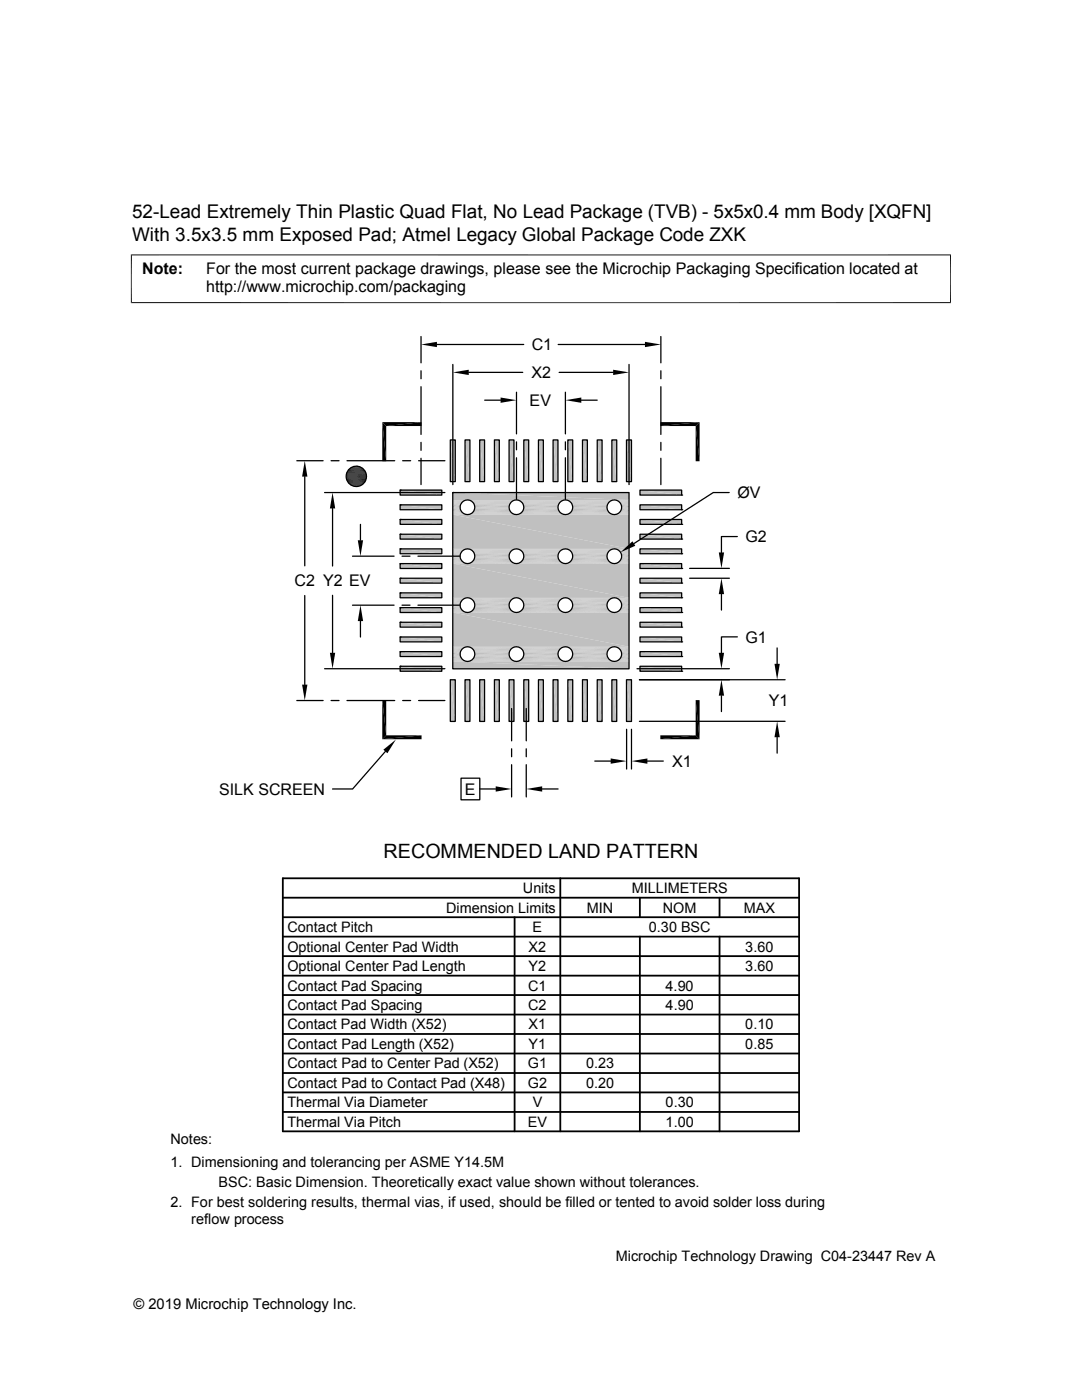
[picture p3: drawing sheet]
<svg xmlns="http://www.w3.org/2000/svg" width="216mm" height="279mm" viewBox="0 0 216 279" stroke-linecap="round" stroke-linejoin="round" font-family="sans-serif">
<g fill="#c0c0c0">
<path d="M125 87.8l1 8.3h-1z"/>
<path d="M125 87.8h1v8.3z"/>
<path d="M122.1 87.8l1 8.3h-1z"/>
<path d="M122.1 87.8h1v8.3z"/>
<path d="M119.2 87.8l.9 8.3h-.9z"/>
<path d="M119.2 87.8h.9v8.3z"/>
<path d="M116.2 87.8l1 8.3h-1z"/>
<path d="M116.2 87.8h1v8.3z"/>
<path d="M113.3 87.8l1 8.3h-1z"/>
<path d="M113.3 87.8h1v8.3z"/>
<path d="M110.4 87.8l.9 8.3h-.9z"/>
<path d="M110.4 87.8h.9v8.3z"/>
<path d="M107.4 87.8l1 8.3h-1z"/>
<path d="M107.4 87.8h1v8.3z"/>
<path d="M104.5 87.8l1 8.3h-1z"/>
<path d="M104.5 87.8h1v8.3z"/>
<path d="M101.6 87.8l1 8.3h-1z"/>
<path d="M101.6 87.8h1v8.3z"/>
<path d="M98.7 87.8l.9 8.3h-.9z"/>
<path d="M98.7 87.8h.9v8.3z"/>
<path d="M95.7 87.8l1 8.3h-1z"/>
<path d="M95.7 87.8h1v8.3z"/>
<path d="M92.8 87.8l1 8.3h-1z"/>
<path d="M92.8 87.8h1v8.3z"/>
<path d="M89.9 87.8l.9 8.3h-.9z"/>
<path d="M89.9 87.8h.9v8.3z"/>
<path d="M127.7 97.8l8.3 1h-8.3z"/>
<path d="M127.7 97.8h8.3v1z"/>
<path d="M79.8 97.8l8.4 1h-8.4z"/>
<path d="M79.8 97.8h8.4v1z"/>
<path d="M127.7 100.8l8.3 .9h-8.3z"/>
<path d="M127.7 100.8h8.3v.9z"/>
<path d="M79.8 100.8l8.4 .9h-8.4z"/>
<path d="M79.8 100.8h8.4v.9z"/>
<path d="M127.7 103.7l8.3 .9h-8.3z"/>
<path d="M127.7 103.7h8.3v.9z"/>
<path d="M79.8 103.7l8.4 .9h-8.4z"/>
<path d="M79.8 103.7h8.4v.9z"/>
<path d="M127.7 106.6l8.3 1h-8.3z"/>
<path d="M127.7 106.6h8.3v1z"/>
<path d="M79.8 106.6l8.4 1h-8.4z"/>
<path d="M79.8 106.6h8.4v1z"/>
<path d="M127.7 109.5l8.3 1h-8.3z"/>
<path d="M127.7 109.5h8.3v1z"/>
<path d="M79.8 109.5l8.4 1h-8.4z"/>
<path d="M79.8 109.5h8.4v1z"/>
<path d="M127.7 112.5l8.3 1h-8.3z"/>
<path d="M127.7 112.5h8.3v1z"/>
<path d="M79.8 112.5l8.4 1h-8.4z"/>
<path d="M79.8 112.5h8.4v1z"/>
<path d="M127.7 115.4l8.3 1h-8.3z"/>
<path d="M127.7 115.4h8.3v1z"/>
<path d="M79.8 115.4l8.4 1h-8.4z"/>
<path d="M79.8 115.4h8.4v1z"/>
<path d="M127.7 118.3l8.3 1h-8.3z"/>
<path d="M127.7 118.3h8.3v1z"/>
<path d="M79.8 118.3l8.4 1h-8.4z"/>
<path d="M79.8 118.3h8.4v1z"/>
<path d="M127.7 121.3l8.3 .9h-8.3z"/>
<path d="M127.7 121.3h8.3v.9z"/>
<path d="M79.8 121.3l8.4 .9h-8.4z"/>
<path d="M79.8 121.3h8.4v.9z"/>
<path d="M127.7 124.2l8.3 1h-8.3z"/>
<path d="M127.7 124.2h8.3v1z"/>
<path d="M79.8 124.2l8.4 1h-8.4z"/>
<path d="M79.8 124.2h8.4v1z"/>
<path d="M127.7 127.1l8.3 1h-8.3z"/>
<path d="M127.7 127.1h8.3v1z"/>
<path d="M79.8 127.1l8.4 1h-8.4z"/>
<path d="M79.8 127.1h8.4v1z"/>
<path d="M127.7 130l8.3 1h-8.3z"/>
<path d="M127.7 130h8.3v1z"/>
<path d="M79.8 130l8.4 1h-8.4z"/>
<path d="M79.8 130h8.4v1z"/>
<path d="M127.7 133l8.3 1h-8.3z"/>
<path d="M127.7 133h8.3v1z"/>
<path d="M79.8 133l8.4 1h-8.4z"/>
<path d="M79.8 133h8.4v1z"/>
<path d="M125 135.7l1 8.3h-1z"/>
<path d="M125 135.7h1v8.3z"/>
<path d="M122.1 135.7l1 8.3h-1z"/>
<path d="M122.1 135.7h1v8.3z"/>
<path d="M119.2 135.7l.9 8.3h-.9z"/>
<path d="M119.2 135.7h.9v8.3z"/>
<path d="M116.2 135.7l1 8.3h-1z"/>
<path d="M116.2 135.7h1v8.3z"/>
<path d="M113.3 135.7l1 8.3h-1z"/>
<path d="M113.3 135.7h1v8.3z"/>
<path d="M110.4 135.7l.9 8.3h-.9z"/>
<path d="M110.4 135.7h.9v8.3z"/>
<path d="M107.4 135.7l1 8.3h-1z"/>
<path d="M107.4 135.7h1v8.3z"/>
<path d="M104.5 135.7l1 8.3h-1z"/>
<path d="M104.5 135.7h1v8.3z"/>
<path d="M101.6 135.7l1 8.3h-1z"/>
<path d="M101.6 135.7h1v8.3z"/>
<path d="M98.7 135.7l.9 8.3h-.9z"/>
<path d="M98.7 135.7h.9v8.3z"/>
<path d="M95.7 135.7l1 8.3h-1z"/>
<path d="M95.7 135.7h1v8.3z"/>
<path d="M92.8 135.7l1 8.3h-1z"/>
<path d="M92.8 135.7h1v8.3z"/>
<path d="M89.9 135.7l.9 8.3h-.9z"/>
<path d="M89.9 135.7h.9v8.3z"/>
<path d="M90.3 98.3l35.2 1.5h-35.2z"/>
<path d="M90.3 98.3h35.2v1.5z"/>
</g>
<g fill="none" stroke="#c0c0c0" stroke-width=".2">
<path d="M90.3 99.8h2.9M90.3 99.9h2.6M93.4 99.8h9.5M93.7 99.9h8.9M103.2 99.8h9.5M103.4 99.9h9M112.9 99.8h9.5M113.2 99.9h9M122.7 99.8h2.8M123 99.9h2.5M90.3 100h2.3M93.9 100h8.5"/>
<path d="M94.2 100.2h8M103.7 100h8.5M103.9 100.2h8M113.5 100h8.4M113.7 100.2h8M123.2 100h2.3M123.5 100.2h2"/>
</g>
<path d="M90.3 100.1l1.9 .1h-1.9z" fill="#c0c0c0"/>
<path d="M90.3 100.2h2.1" fill="none" stroke="#c0c0c0" stroke-width=".2"/>
<g fill="#c0c0c0">
<path d="M123.7 100.2l1.8 .3h-1.7z"/>
<path d="M123.7 100.2h1.8v.3z"/>
</g>
<path d="M94.4 100.4h7.6M104.1 100.4h7.6M113.9 100.4h7.6" fill="none" stroke="#c0c0c0" stroke-width=".21"/>
<g fill="#c0c0c0">
<path d="M90.3 100.2l1.7 .3h-1.7z"/>
<path d="M90.3 100.2h1.9l-.2 .3z"/>
<path d="M123.8 100.5l1.7 .2h-1.5z"/>
<path d="M123.8 100.5h1.7v.2z"/>
</g>
<path d="M94.5 100.6h7.3M104.3 100.6h7.3M114.1 100.6h7.2" fill="none" stroke="#c0c0c0" stroke-width=".25"/>
<g fill="#c0c0c0">
<path d="M90.3 100.5l1.6 .2h-1.6z"/>
<path d="M90.3 100.5h1.7l-.1 .2z"/>
<path d="M124 100.7l1.5 .3h-1.5z"/>
<path d="M124 100.7h1.5v.3z"/>
</g>
<path d="M94.6 100.8h7.1M104.4 100.8h7M114.2 100.8h7" fill="none" stroke="#c0c0c0" stroke-width=".25"/>
<g fill="#c0c0c0">
<path d="M90.3 100.7l1.5 .3h-1.5z"/>
<path d="M90.3 100.7h1.6l-.1 .3z"/>
<path d="M124 101l1.5 .2h-1.5z"/>
<path d="M124 101h1.5v.2z"/>
</g>
<path d="M94.7 101.1h6.9M104.5 101.1h6.9M114.3 101.1h6.8" fill="none" stroke="#c0c0c0" stroke-width=".28"/>
<g fill="#c0c0c0">
<path d="M90.3 101l1.5 .2h-1.5z"/>
<path d="M90.3 101h1.5v.2z"/>
<path d="M124 101.2l1.5 .3h-1.5z"/>
<path d="M124 101.2h1.5v.3z"/>
</g>
<path d="M94.7 101.4h6.9M104.5 101.4h6.9M114.3 101.4h6.8" fill="none" stroke="#c0c0c0" stroke-width=".28"/>
<g fill="#c0c0c0">
<path d="M90.3 101.2l1.5 .3h-1.5z"/>
<path d="M90.3 101.2h1.5v.3z"/>
<path d="M124 101.5l1.5 .3h-1.5z"/>
<path d="M124 101.5h1.5v.3z"/>
</g>
<path d="M94.6 101.6h7.1M104.4 101.6h7M114.2 101.6h7" fill="none" stroke="#c0c0c0" stroke-width=".25"/>
<g fill="#c0c0c0">
<path d="M90.3 101.5l1.6 .3h-1.6z"/>
<path d="M90.3 101.5h1.5l.1 .3z"/>
<path d="M124 101.8l1.5 .2h-1.7z"/>
<path d="M124 101.8h1.5v.2z"/>
</g>
<path d="M94.5 101.9h7.3M104.3 101.9h7.3M114.1 101.9h7.2" fill="none" stroke="#c0c0c0" stroke-width=".23"/>
<g fill="#c0c0c0">
<path d="M90.3 101.8l1.7 .2h-1.7z"/>
<path d="M90.3 101.8h1.6l.1 .2z"/>
<path d="M123.8 102l1.7 .2h-1.8z"/>
<path d="M123.8 102h1.7v.2z"/>
</g>
<path d="M94.4 102.1h7.6M104.1 102.1h7.6M113.9 102.1h7.6" fill="none" stroke="#c0c0c0" stroke-width=".23"/>
<g fill="#c0c0c0">
<path d="M90.3 102l1.9 .2h-1.9z"/>
<path d="M90.3 102h1.7l.2 .2z"/>
</g>
<path d="M123.5 102.3h2" fill="none" stroke="#c0c0c0" stroke-width=".2"/>
<path d="M123.7 102.2h1.8v.2z" fill="#c0c0c0"/>
<g fill="none" stroke="#c0c0c0" stroke-width=".2">
<path d="M90.3 102.3h2.1M90.3 102.5h2.3M90.3 102.6h2.6M90.3 102.7h2.9M93.4 102.7h9.5M93.7 102.6h8.9M93.9 102.5h8.5M94.2 102.3h8M103.2 102.7h9.5M103.4 102.6h9M103.7 102.5h8.5M103.9 102.3h8"/>
<path d="M112.9 102.7h9.5M113.2 102.6h9M113.5 102.5h8.4M113.7 102.3h8M122.7 102.7h2.8M123 102.6h2.5M123.2 102.5h2.3"/>
</g>
<g fill="#c0c0c0">
<path d="M90.3 102.7l35.2 6.8h-35.2z"/>
<path d="M90.3 102.7h35.2v6.8z"/>
</g>
<g fill="none" stroke="#c0c0c0" stroke-width=".2">
<path d="M90.3 109.6h2.9M90.3 109.6h2.6M90.3 109.8h2.3M93.4 109.6h9.5M93.7 109.6h8.9M93.9 109.8h8.5M94.2 109.9h8M103.2 109.6h9.5M103.4 109.6h9M103.7 109.8h8.5M103.9 109.9h8M112.9 109.6h9.5"/>
<path d="M113.2 109.6h9M113.5 109.8h8.4M113.7 109.9h8M122.7 109.6h2.8M123 109.6h2.5M123.2 109.8h2.3M123.5 109.9h2"/>
</g>
<path d="M90.3 109.8l1.9 .2h-1.9z" fill="#c0c0c0"/>
<path d="M90.3 109.9h2.1" fill="none" stroke="#c0c0c0" stroke-width=".2"/>
<g fill="#c0c0c0">
<path d="M123.7 110l1.8 .2h-1.7z"/>
<path d="M123.7 110h1.8v.2z"/>
</g>
<path d="M94.4 110.1h7.6M104.1 110.1h7.6M113.9 110.1h7.6" fill="none" stroke="#c0c0c0" stroke-width=".21"/>
<g fill="#c0c0c0">
<path d="M90.3 110l1.7 .2h-1.7z"/>
<path d="M90.3 110h1.9l-.2 .2z"/>
<path d="M123.8 110.2l1.7 .3h-1.5z"/>
<path d="M123.8 110.2h1.7v.3z"/>
</g>
<path d="M94.5 110.4h7.3M104.3 110.4h7.3M114.1 110.4h7.2" fill="none" stroke="#c0c0c0" stroke-width=".23"/>
<g fill="#c0c0c0">
<path d="M90.3 110.2l1.6 .3h-1.6z"/>
<path d="M90.3 110.2h1.7l-.1 .3z"/>
<path d="M124 110.5l1.5 .2h-1.5z"/>
<path d="M124 110.5h1.5v.2z"/>
</g>
<path d="M94.6 110.6h7.1M104.4 110.6h7M114.2 110.6h7" fill="none" stroke="#c0c0c0" stroke-width=".28"/>
<g fill="#c0c0c0">
<path d="M90.3 110.5l1.5 .2h-1.5z"/>
<path d="M90.3 110.5h1.6l-.1 .2z"/>
<path d="M124 110.7l1.5 .3h-1.5z"/>
<path d="M124 110.7h1.5v.3z"/>
</g>
<path d="M94.7 110.9h6.9M104.5 110.9h6.9M114.3 110.9h6.8" fill="none" stroke="#c0c0c0" stroke-width=".25"/>
<g fill="#c0c0c0">
<path d="M90.3 110.7l1.5 .3h-1.5z"/>
<path d="M90.3 110.7h1.5v.3z"/>
<path d="M124 111l1.5 .3h-1.5z"/>
<path d="M124 111h1.5v.3z"/>
</g>
<path d="M94.7 111.1h6.9M104.5 111.1h6.9M114.3 111.1h6.8" fill="none" stroke="#c0c0c0" stroke-width=".28"/>
<g fill="#c0c0c0">
<path d="M90.3 111l1.5 .3h-1.5z"/>
<path d="M90.3 111h1.5v.3z"/>
<path d="M124 111.3l1.5 .2h-1.5z"/>
<path d="M124 111.3h1.5v.2z"/>
</g>
<path d="M94.6 111.4h7.1M104.4 111.4h7M114.2 111.4h7" fill="none" stroke="#c0c0c0" stroke-width=".25"/>
<g fill="#c0c0c0">
<path d="M90.3 111.3l1.6 .2h-1.6z"/>
<path d="M90.3 111.3h1.5l.1 .2z"/>
<path d="M124 111.5l1.5 .3h-1.7z"/>
<path d="M124 111.5h1.5v.3z"/>
</g>
<path d="M94.5 111.7h7.3M104.3 111.7h7.3M114.1 111.7h7.2" fill="none" stroke="#c0c0c0" stroke-width=".25"/>
<g fill="#c0c0c0">
<path d="M90.3 111.5l1.7 .3h-1.7z"/>
<path d="M90.3 111.5h1.6l.1 .3z"/>
<path d="M123.8 111.8l1.7 .2h-1.8z"/>
<path d="M123.8 111.8h1.7v.2z"/>
</g>
<path d="M94.4 111.9h7.6M104.1 111.9h7.6M113.9 111.9h7.6" fill="none" stroke="#c0c0c0" stroke-width=".21"/>
<g fill="#c0c0c0">
<path d="M90.3 111.8l1.9 .2h-1.9z"/>
<path d="M90.3 111.8h1.7l.2 .2z"/>
</g>
<path d="M123.5 112.1h2" fill="none" stroke="#c0c0c0" stroke-width=".2"/>
<path d="M123.7 112h1.8v.2z" fill="#c0c0c0"/>
<g fill="none" stroke="#c0c0c0" stroke-width=".2">
<path d="M90.3 112.1h2.1M90.3 112.2h2.3M90.3 112.4h2.6M90.3 112.4h2.9M93.4 112.4h9.5M93.7 112.4h8.9M93.9 112.2h8.5M94.2 112.1h8M103.2 112.4h9.5M103.4 112.4h9M103.7 112.2h8.5M103.9 112.1h8"/>
<path d="M112.9 112.4h9.5M113.2 112.4h9M113.5 112.2h8.4M113.7 112.1h8M122.7 112.4h2.8M123 112.4h2.5M123.2 112.2h2.3"/>
</g>
<g fill="#c0c0c0">
<path d="M90.3 112.5l35.2 6.8h-35.2z"/>
<path d="M90.3 112.5h35.2v6.8z"/>
</g>
<g fill="none" stroke="#c0c0c0" stroke-width=".2">
<path d="M90.3 119.3h2.9M90.3 119.4h2.6M90.3 119.5h2.3M93.4 119.3h9.5M93.7 119.4h8.9M93.9 119.5h8.5M94.2 119.7h8M103.2 119.3h9.5M103.4 119.4h9M103.7 119.5h8.5M103.9 119.7h8M112.9 119.3h9.5"/>
<path d="M113.2 119.4h9M113.5 119.5h8.4M113.7 119.7h8M122.7 119.3h2.8M123 119.4h2.5M123.2 119.5h2.3M123.5 119.7h2"/>
</g>
<path d="M90.3 119.6l1.9 .2h-1.9z" fill="#c0c0c0"/>
<path d="M90.3 119.7h2.1" fill="none" stroke="#c0c0c0" stroke-width=".2"/>
<g fill="#c0c0c0">
<path d="M123.7 119.8l1.8 .2h-1.7z"/>
<path d="M123.7 119.8h1.8v.2z"/>
</g>
<path d="M94.4 119.9h7.6M104.1 119.9h7.6M113.9 119.9h7.6" fill="none" stroke="#c0c0c0" stroke-width=".21"/>
<g fill="#c0c0c0">
<path d="M90.3 119.8l1.7 .2h-1.7z"/>
<path d="M90.3 119.8h1.9l-.2 .2z"/>
<path d="M123.8 120l1.7 .2h-1.5z"/>
<path d="M123.8 120h1.7v.2z"/>
</g>
<path d="M94.5 120.1h7.3M104.3 120.1h7.3M114.1 120.1h7.2" fill="none" stroke="#c0c0c0" stroke-width=".25"/>
<g fill="#c0c0c0">
<path d="M90.3 120l1.6 .2h-1.6z"/>
<path d="M90.3 120h1.7l-.1 .2z"/>
<path d="M124 120.2l1.5 .3h-1.5z"/>
<path d="M124 120.2h1.5v.3z"/>
</g>
<path d="M94.6 120.4h7.1M104.4 120.4h7M114.2 120.4h7" fill="none" stroke="#c0c0c0" stroke-width=".25"/>
<g fill="#c0c0c0">
<path d="M90.3 120.2l1.5 .3h-1.5z"/>
<path d="M90.3 120.2h1.6l-.1 .3z"/>
<path d="M124 120.5l1.5 .3h-1.5z"/>
<path d="M124 120.5h1.5v.3z"/>
</g>
<path d="M94.7 120.6h6.9M104.5 120.6h6.9M114.3 120.6h6.8" fill="none" stroke="#c0c0c0" stroke-width=".28"/>
<g fill="#c0c0c0">
<path d="M90.3 120.5l1.5 .3h-1.5z"/>
<path d="M90.3 120.5h1.5v.3z"/>
<path d="M124 120.8l1.5 .2h-1.5z"/>
<path d="M124 120.8h1.5v.2z"/>
</g>
<path d="M94.7 120.9h6.9M104.5 120.9h6.9M114.3 120.9h6.8" fill="none" stroke="#c0c0c0" stroke-width=".25"/>
<g fill="#c0c0c0">
<path d="M90.3 120.8l1.5 .2h-1.5z"/>
<path d="M90.3 120.8h1.5v.2z"/>
<path d="M124 121l1.5 .3h-1.5z"/>
<path d="M124 121h1.5v.3z"/>
</g>
<path d="M94.6 121.2h7.1M104.4 121.2h7M114.2 121.2h7" fill="none" stroke="#c0c0c0" stroke-width=".28"/>
<g fill="#c0c0c0">
<path d="M90.3 121l1.6 .3h-1.6z"/>
<path d="M90.3 121h1.5l.1 .3z"/>
<path d="M124 121.3l1.5 .2h-1.7z"/>
<path d="M124 121.3h1.5v.2z"/>
</g>
<path d="M94.5 121.4h7.3M104.3 121.4h7.3M114.1 121.4h7.2" fill="none" stroke="#c0c0c0" stroke-width=".23"/>
<g fill="#c0c0c0">
<path d="M90.3 121.3l1.7 .2h-1.7z"/>
<path d="M90.3 121.3h1.6l.1 .2z"/>
<path d="M123.8 121.5l1.7 .3h-1.8z"/>
<path d="M123.8 121.5h1.7v.3z"/>
</g>
<path d="M94.4 121.6h7.6M104.1 121.6h7.6M113.9 121.6h7.6" fill="none" stroke="#c0c0c0" stroke-width=".21"/>
<g fill="#c0c0c0">
<path d="M90.3 121.5l1.9 .3h-1.9z"/>
<path d="M90.3 121.5h1.7l.2 .3z"/>
</g>
<path d="M123.5 121.8h2" fill="none" stroke="#c0c0c0" stroke-width=".2"/>
<path d="M123.7 121.8h1.8v.1z" fill="#c0c0c0"/>
<g fill="none" stroke="#c0c0c0" stroke-width=".2">
<path d="M90.3 121.8h2.1M90.3 122h2.3M90.3 122.1h2.6M90.3 122.2h2.9M93.4 122.2h9.5M93.7 122.1h8.9M93.9 122h8.5M94.2 121.8h8M103.2 122.2h9.5M103.4 122.1h9M103.7 122h8.5M103.9 121.8h8"/>
<path d="M112.9 122.2h9.5M113.2 122.1h9M113.5 122h8.4M113.7 121.8h8M122.7 122.2h2.8M123 122.1h2.5M123.2 122h2.3"/>
</g>
<g fill="#c0c0c0">
<path d="M90.3 122.2l35.2 6.9h-35.2z"/>
<path d="M90.3 122.2h35.2v6.9z"/>
</g>
<g fill="none" stroke="#c0c0c0" stroke-width=".2">
<path d="M90.3 129.1h2.9M90.3 129.2h2.6M90.3 129.3h2.3M93.4 129.1h9.5M93.7 129.2h8.9M93.9 129.3h8.5M94.2 129.5h8M103.2 129.1h9.5M103.4 129.2h9M103.7 129.3h8.5M103.9 129.5h8M112.9 129.1h9.5"/>
<path d="M113.2 129.2h9M113.5 129.3h8.4M113.7 129.5h8M122.7 129.1h2.8M123 129.2h2.5M123.2 129.3h2.3M123.5 129.5h2"/>
</g>
<path d="M90.3 129.4l1.9 .1h-1.9z" fill="#c0c0c0"/>
<path d="M90.3 129.5h2.1" fill="none" stroke="#c0c0c0" stroke-width=".2"/>
<g fill="#c0c0c0">
<path d="M123.7 129.5l1.8 .3h-1.7z"/>
<path d="M123.7 129.5h1.8v.3z"/>
</g>
<path d="M94.4 129.7h7.6M104.1 129.7h7.6M113.9 129.7h7.6" fill="none" stroke="#c0c0c0" stroke-width=".23"/>
<g fill="#c0c0c0">
<path d="M90.3 129.5l1.7 .3h-1.7z"/>
<path d="M90.3 129.5h1.9l-.2 .3z"/>
<path d="M123.8 129.8l1.7 .2h-1.5z"/>
<path d="M123.8 129.8h1.7v.2z"/>
</g>
<path d="M94.5 129.9h7.3M104.3 129.9h7.3M114.1 129.9h7.2" fill="none" stroke="#c0c0c0" stroke-width=".23"/>
<g fill="#c0c0c0">
<path d="M90.3 129.8l1.6 .2h-1.6z"/>
<path d="M90.3 129.8h1.7l-.1 .2z"/>
<path d="M124 130l1.5 .3h-1.5z"/>
<path d="M124 130h1.5v.3z"/>
</g>
<path d="M94.6 130.1h7.1M104.4 130.1h7M114.2 130.1h7" fill="none" stroke="#c0c0c0" stroke-width=".25"/>
<g fill="#c0c0c0">
<path d="M90.3 130l1.5 .3h-1.5z"/>
<path d="M90.3 130h1.6l-.1 .3z"/>
<path d="M124 130.3l1.5 .2h-1.5z"/>
<path d="M124 130.3h1.5v.2z"/>
</g>
<path d="M94.7 130.4h6.9M104.5 130.4h6.9M114.3 130.4h6.8" fill="none" stroke="#c0c0c0" stroke-width=".28"/>
<g fill="#c0c0c0">
<path d="M90.3 130.3l1.5 .2h-1.5z"/>
<path d="M90.3 130.3h1.5v.2z"/>
<path d="M124 130.5l1.5 .3h-1.5z"/>
<path d="M124 130.5h1.5v.3z"/>
</g>
<path d="M94.7 130.7h6.9M104.5 130.7h6.9M114.3 130.7h6.8" fill="none" stroke="#c0c0c0" stroke-width=".28"/>
<g fill="#c0c0c0">
<path d="M90.3 130.5l1.5 .3h-1.5z"/>
<path d="M90.3 130.5h1.5v.3z"/>
<path d="M124 130.8l1.5 .3h-1.5z"/>
<path d="M124 130.8h1.5v.3z"/>
</g>
<path d="M94.6 130.9h7.1M104.4 130.9h7M114.2 130.9h7" fill="none" stroke="#c0c0c0" stroke-width=".25"/>
<g fill="#c0c0c0">
<path d="M90.3 130.8l1.6 .3h-1.6z"/>
<path d="M90.3 130.8h1.5l.1 .3z"/>
<path d="M124 131.1l1.5 .2h-1.7z"/>
<path d="M124 131.1h1.5v.2z"/>
</g>
<path d="M94.5 131.2h7.3M104.3 131.2h7.3M114.1 131.2h7.2" fill="none" stroke="#c0c0c0" stroke-width=".25"/>
<g fill="#c0c0c0">
<path d="M90.3 131.1l1.7 .2h-1.7z"/>
<path d="M90.3 131.1h1.6l.1 .2z"/>
<path d="M123.8 131.3l1.7 .2h-1.8z"/>
<path d="M123.8 131.3h1.7v.2z"/>
</g>
<path d="M94.4 131.4h7.6M104.1 131.4h7.6M113.9 131.4h7.6" fill="none" stroke="#c0c0c0" stroke-width=".21"/>
<g fill="#c0c0c0">
<path d="M90.3 131.3l1.9 .2h-1.9z"/>
<path d="M90.3 131.3h1.7l.2 .2z"/>
</g>
<path d="M123.5 131.6h2" fill="none" stroke="#c0c0c0" stroke-width=".2"/>
<path d="M123.7 131.5h1.8v.2z" fill="#c0c0c0"/>
<g fill="none" stroke="#c0c0c0" stroke-width=".2">
<path d="M90.3 131.6h2.1M90.3 131.8h2.3M90.3 131.9h2.6M90.3 132h2.9M93.4 132h9.5M93.7 131.9h8.9M93.9 131.8h8.5M94.2 131.6h8M103.2 132h9.5M103.4 131.9h9M103.7 131.8h8.5M103.9 131.6h8"/>
<path d="M112.9 132h9.5M113.2 131.9h9M113.5 131.8h8.4M113.7 131.6h8M122.7 132h2.8M123 131.9h2.5M123.2 131.8h2.3"/>
</g>
<g fill="#c0c0c0">
<path d="M90.3 132l35.2 1.5h-35.2z"/>
<path d="M90.3 132h35.2v1.5z"/>
</g>
<g fill="none" stroke="#000" stroke-width=".25">
<path d="M84 67.2v5.2M84 74v1.6M84 77.2v9.5M87.2 68.7h17.3M90.4 72.7v24M93.5 74.3h10.8M96.7 79.9h3.2M103.1 78.3v8.3M111.4 68.7h17.3M111.6 74.3h10.7M112.8 78.3v8.3M116 79.9h3.2"/>
<path d="M125.5 72.7v24M131.9 67.2v5.2M131.9 74v1.6M131.9 77.2v9.5M59.2 91.9h5.3M60.8 95.1v17.8M64.8 98.3h24M66.1 91.9h1.5M69.2 91.9h9.6M79.8 97.8h8.4v1h-8.4zM79.8 97.8h.1M80.3 91.9h1.6"/>
<path d="M83.5 91.9h5.3M84 88.3v1.6M84 91.5v5.2M89.9 87.8h.9v8.3h-.9zM90.3 98.3h35.2v35.2h-35.2zM90.3 98.3h.1M92.8 87.8h1v8.3h-1zM95.7 87.8h1v8.3h-1zM98.7 87.8h.9v8.3h-.9zM101.6 87.8h1v8.3h-1zM103.1 88.2v1.6M103.1 91.4v8.3"/>
<path d="M104.5 87.8h1v8.3h-1zM107.4 87.8h1v8.3h-1zM110.4 87.8h.9v8.3h-.9zM112.8 88.2v1.6M112.8 91.4v8.3M113.3 87.8h1v8.3h-1zM116.2 87.8h1v8.3h-1zM119.2 87.8h.9v8.3h-.9zM122.1 87.8h1v8.3h-1zM125 87.8h1v8.3h-1zM127.7 97.8h8.3v1h-8.3zM131.9 88.3v1.6"/>
<path d="M131.9 91.5v5.2M136 98.8h.1M145.5 98.3h-3.2l-15.8 10.2M60.8 118.9v17.7M66.4 101.5v11.5M66.4 118.8v11.5M70.3 111h8.3M71.9 104.6v3.2M79.8 100.8h8.4v.9h-8.4zM79.8 100.8h.1M79.8 103.7h8.4v.9h-8.4zM79.8 103.7h.1"/>
<path d="M79.8 106.6h8.4v1h-8.4zM79.8 106.6h.1M79.8 109.5h8.4v1h-8.4zM79.8 109.5h.1M79.8 112.5h8.4v1h-8.4zM79.8 112.5h.1M79.8 115.4h8.4v1h-8.4zM79.8 115.4h.1M79.8 118.3h8.4v1h-8.4zM79.8 118.3h.1M80.2 111h1.6M83.4 111h8.3"/>
<path d="M127.7 118.3h8.3v1h-8.3zM127.7 115.4h8.3v1h-8.3zM127.7 112.5h8.3v1h-8.3zM127.7 109.5h8.3v1h-8.3zM127.7 106.6h8.3v1h-8.3zM127.7 103.7h8.3v.9h-8.3zM127.7 100.8h8.3v.9h-8.3zM136 119.3h.1M136 116.4h.1M136 113.5h.1M136 110.5h.1M136 107.6h.1"/>
<path d="M136 104.6h.1M136 101.7h.1M137.6 115.4h7.9M137.6 113.4h7.9M144 118.6v3.2M147.1 107.1h-3.1v3.2M59.2 139.8h5.3M64.8 133.5h24M66.1 139.8h1.5M69.2 139.8h9.6M70.3 120.8h8.3M71.9 124v3.1"/>
<path d="M79.8 121.3h8.4v.9h-8.4zM79.8 121.3h.1M79.8 124.2h8.4v1h-8.4zM79.8 124.2h.1M79.8 127.1h8.4v1h-8.4zM79.8 127.1h.1M79.8 130h8.4v1h-8.4zM79.8 130h.1M79.8 133h8.4v1h-8.4zM79.8 133h.1M80.2 120.8h1.6M80.3 139.8h1.6"/>
<path d="M83.4 120.8h8.3M83.5 139.8h5.3M89.9 135.7h.9v8.3h-.9zM92.8 135.7h1v8.3h-1zM95.7 135.7h1v8.3h-1zM98.7 135.7h.9v8.3h-.9zM101.6 135.7h1v8.3h-1zM104.5 135.7h1v8.3h-1zM107.4 135.7h1v8.3h-1zM110.4 135.7h.9v8.3h-.9zM113.3 135.7h1v8.3h-1zM116.2 135.7h1v8.3h-1z"/>
<path d="M119.2 135.7h.9v8.3h-.9zM122.1 135.7h1v8.3h-1zM125 135.7h1v8.3h-1zM127.1 133.5h18.4M127.6 135.7h29.1M127.7 133h8.3v1h-8.3zM127.7 130h8.3v1h-8.3zM127.7 127.1h8.3v1h-8.3zM127.7 124.2h8.3v1h-8.3zM127.7 121.3h8.3v.9h-8.3zM136 134h.1M136 131h.1"/>
<path d="M136 128.1h.1M136 125.2h.1M136 122.2h.1M144 138.8v3.2M147.1 127.1h-3.1v3.2M155.1 129.3v3.2M76.9 150l-6.5 7.5h-4M92 155.3h3.7v4.3h-3.7zM95.7 157.5h3.2M102.1 141.4v6.4M102.1 149.4v1.6M102.1 152.6v6.4"/>
<path d="M105 141.4v6.4M105 149.4v1.6M105 152.6v6.4M108.2 157.5h3.2M118.7 151.9h3.2M125 145.5v8M126 145.5v8M127.6 144h29.1M129.2 151.9h3.2M155.1 147.1v3.2"/>
<circle cx="71.1" cy="95.1" r="2.03"/>
<circle cx="93.3" cy="101.2" r="1.46"/>
<circle cx="93.3" cy="111" r="1.46"/>
<circle cx="103.1" cy="101.2" r="1.47"/>
<circle cx="103.1" cy="111" r="1.47"/>
<circle cx="112.8" cy="101.2" r="1.46"/>
<circle cx="112.8" cy="111" r="1.46"/>
<circle cx="122.6" cy="101.2" r="1.46"/>
<circle cx="122.6" cy="111" r="1.46"/>
<circle cx="93.3" cy="120.8" r="1.46"/>
<circle cx="93.3" cy="130.5" r="1.46"/>
<circle cx="103" cy="120.8" r="1.47"/>
<circle cx="103.1" cy="130.5" r="1.47"/>
<circle cx="112.8" cy="120.8" r="1.47"/>
<circle cx="112.8" cy="130.5" r="1.46"/>
<circle cx="122.6" cy="120.8" r="1.47"/>
<circle cx="122.6" cy="130.5" r="1.46"/>
</g>
<g fill="none" stroke="#000" stroke-width=".36">
<path d="M56.4 179.2h103M56.4 175.3h103v50.5h-103zM111.8 175.3v50.5M127.7 179.2v3.8M143.6 179.2v3.8M56.4 183h103M56.4 190.8h103M56.4 186.9h103M56.4 194.7h103M56.4 198.6h103M102.7 183v42.8M127.7 186.9v38.9"/>
<path d="M143.6 186.9v38.9M56.4 202.5h103M56.4 206.4h103M56.4 218h103M56.4 210.2h103M56.4 214.1h103M56.4 221.9h103"/>
</g>
<g fill="#000">
<path d="M84 68.7l3.2-.5v1.1zM90.4 74.3l3.1-.5v1zM99.9 79.3l3.2 .6-3.2 .5zM112.8 79.9l3.2-.6v1.1zM122.3 73.8l3.2 .5-3.2 .5zM128.7 68.2l3.2 .5-3.2 .6zM60.8 91.9l.5 3.2h-1zM70.1 96.8l1.8 .1zM70.3 93.2l1.8 .1zM70.3 96.9l1.4 .1zM70.3 96.9h1.6zM70.3 93.2h1.6z"/>
<path d="M70.4 93.2h1.5zM70.4 97h1.2zM70.4 97h1.3zM70.4 93.2h1.3zM70.7 93.1l1 .1zM70.7 97l.6 .1zM70.7 97h.9zM70.7 93.1h.9zM70.8 93l.8 .1zM70.8 97.1h.5zM70.8 93h.5zM76.3 84.2l.8 7.9h-.8z"/>
<path d="M76.3 84.2h7.8l-7 .8zM76.3 84.2l.8 .8v7.1zM77.1 85l7-.8v.8zM131.8 84.2h7.8l-7.8 .8zM131.8 85l7.8-.8-.8 .8zM138.8 85l.8 7.1h-.8zM138.8 85l.8-.8v7.9zM66.4 98.3l.5 3.2h-1.1zM71.4 107.8h1.1l-.6 3.2zM123.8 110.2l2.4-2.2 .6 .9zM144 115.4l.5 3.2h-1.1zM143.4 110.3h1.1l-.5 3.1z"/>
<path d="M60.3 136.6h1l-.5 3.2zM65.8 130.3h1.1l-.5 3.2zM71.9 120.8l.6 3.2h-1.1zM138.8 139.7l.8 7.8-.8-.8zM138.8 139.7h.8v7.8zM144 135.7l.5 3.1h-1.1zM143.4 130.3h1.1l-.5 3.2zM154.5 132.5h1.1l-.5 3.2zM76.3 139.7l.8 7-.8 .8zM76.5 149.6l2.5-2-1.7 2.7zM76.3 139.7h.8v7zM76.3 147.5l7.8-.8v.8z"/>
<path d="M76.3 147.5l.8-.8h7zM98.9 156.9l3.2 .6-3.2 .5zM105 157.5l3.2-.6v1.1zM121.9 151.4l3.1 .5-3.1 .5zM126 151.9l3.2-.5v1zM131.8 146.7h7l-7 .8zM131.8 147.5l7-.8 .8 .8zM155.1 144l.5 3.1h-1.1z"/>
</g>
<g fill="none" stroke="#000" stroke-width=".2">
<path d="M26.1 50.9h163.7M26.2 50.8v9.7M189.7 50.8v9.7M26.1 60.4h163.7M69.1 94.8h4M69.1 95h4M69.1 95.4h4M69.1 95.5h4M69.1 94.6h4M69.2 94.4h3.8M69.2 95.7h3.8M69.2 95.9h3.8"/>
<path d="M69.2 94.2h3.8M69.3 96.1h3.6M69.3 94.1h3.6M69.4 93.9h3.4M69.4 96.2h3.4M69.5 96.4h3.2M69.5 93.7h3.2M69.6 96.5h3M69.6 93.6h3M69.8 96.7h2.6M69.8 93.5h2.6M69.9 93.4h2.4"/>
<path d="M69.9 96.8h2.4M70.1 93.3h2M70.1 96.9h2"/>
</g>
<path d="M69.1 95.2h4" fill="none" stroke="#000" stroke-width=".21"/>
<text font-size="3.9" x="76.5" y="171.1">RECOMMENDED LAND PATTERN</text>
<g font-size="3.8">
<text x="26.4" y="43.5">52-Lead Extremely Thin Plastic Quad Flat, No Lead Package (TVB) - 5x5x0.4 mm Body [XQFN]</text>
<text x="26.4" y="48">With 3.5x3.5 mm Exposed Pad; Atmel Legacy Global Package Code ZXK</text>
</g>
<g font-size="3.2">
<text x="28.4" y="54.6">Note:</text>
<text x="41.1" y="58.3">http://www.microchip.com/packaging</text>
<text x="41.1" y="54.6">For the most current package drawings, please see the Microchip Packaging Specification located at</text>
<text x="106.1" y="69.9">C1</text>
<text x="106.1" y="75.5">X2</text>
<text x="105.7" y="81">EV</text>
<text x="147.2" y="99.4">ØV</text>
<text x="148.7" y="108.2">G2</text>
<text x="58.8" y="117">C2 Y2 EV</text>
<text x="148.7" y="128.2">G1</text>
<text x="153.4" y="140.9">Y1</text>
<text x="134.1" y="153">X1</text>
<text x="43.7" y="158.6">SILK SCREEN</text>
<text x="92.8" y="158.6">E</text>
</g>
<g font-size="2.9">
<text x="104.3" y="178.2">Units</text>
<text x="126" y="178.2">MILLIMETERS</text>
<text x="89" y="182.1">Dimension Limits</text>
<text x="117.1" y="182.1">MIN</text>
<text x="132.3" y="182.1">NOM</text>
<text x="148.4" y="182.1">MAX</text>
<text x="57.3" y="189.9">Optional Center Pad Width</text>
<text x="57.3" y="186">Contact Pitch</text>
<text x="105.5" y="189.9">X2</text>
<text x="106.3" y="186">E</text>
<text x="129.5" y="186">0.30 BSC</text>
<text x="148.7" y="189.9">3.60</text>
<text x="57.3" y="193.8">Optional Center Pad Length</text>
<text x="57.3" y="197.7">Contact Pad Spacing</text>
<text x="105.4" y="197.7">C1</text>
<text x="105.5" y="193.8">Y2</text>
<text x="132.8" y="197.7">4.90</text>
<text x="148.7" y="193.8">3.60</text>
<text x="57.3" y="201.6">Contact Pad Spacing</text>
<text x="105.4" y="201.6">C2</text>
<text x="132.8" y="201.6">4.90</text>
<text x="57.3" y="209.3">Contact Pad Length (X52)</text>
<text x="57.3" y="205.4">Contact Pad Width (X52)</text>
<text x="105.5" y="209.3">Y1</text>
<text x="105.5" y="205.4">X1</text>
<text x="148.7" y="209.3">0.85</text>
<text x="148.7" y="205.4">0.10</text>
<text x="57.3" y="213.2">Contact Pad to Center Pad (X52)</text>
<text x="105.3" y="213.2">G1</text>
<text x="116.9" y="213.2">0.23</text>
<text x="57.3" y="217.1">Contact Pad to Contact Pad (X48)</text>
<text x="57.3" y="221">Thermal Via Diameter</text>
<text x="105.3" y="217.1">G2</text>
<text x="106.3" y="221">V</text>
<text x="116.9" y="217.1">0.20</text>
<text x="132.8" y="221">0.30</text>
<text x="57.3" y="224.9">Thermal Via Pitch</text>
<text x="105.3" y="224.9">EV</text>
<text x="132.8" y="224.9">1.00</text>
<text x="34" y="228.3">Notes:</text>
<text x="34" y="232.9">1. Dimensioning and tolerancing per ASME Y14.5M</text>
<text x="43.6" y="236.9">BSC: Basic Dimension. Theoretically exact value shown without tolerances.</text>
<text x="34" y="241">2. For best soldering results, thermal vias, if used, should be filled or tented to avoid solder loss during</text>
<text x="38.1" y="244.3">reflow process</text>
<text x="122.9" y="251.7">Microchip Technology Drawing C04-23447 Rev A</text>
<text x="26.6" y="261.3">© 2019 Microchip Technology Inc.</text>
</g>
</svg>
